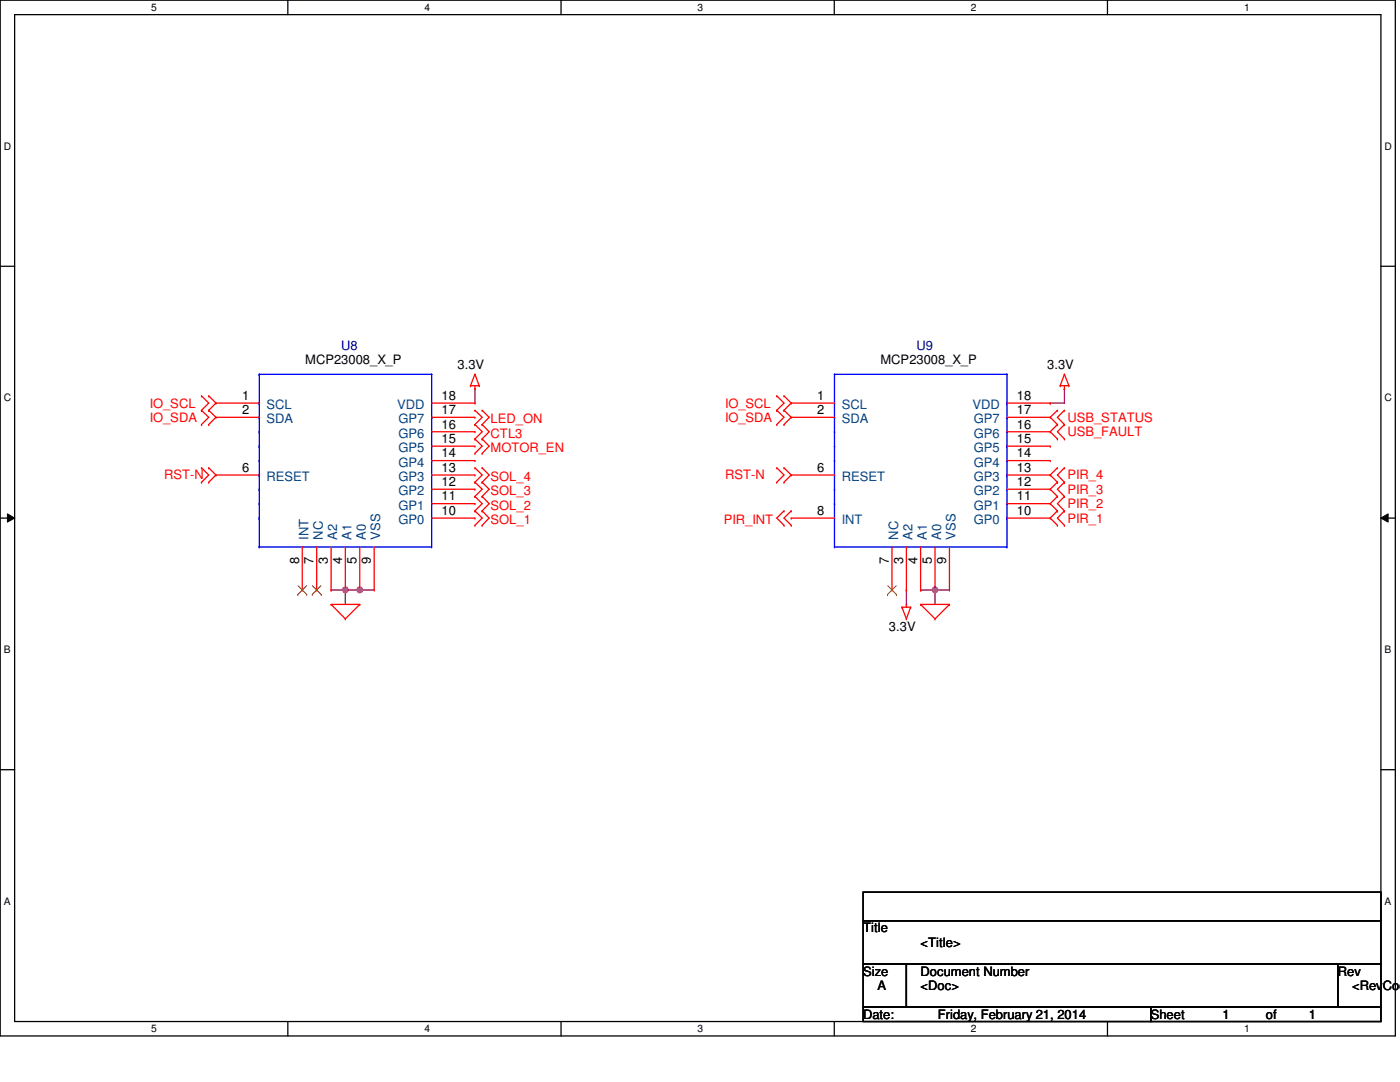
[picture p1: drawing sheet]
<svg xmlns="http://www.w3.org/2000/svg" width="279mm" height="216mm" viewBox="0 0 279 216" stroke-linecap="round" stroke-linejoin="round" font-family="sans-serif">
<path d="M0 0h278.5v206.7h-278.5zM2.9 2.9h272.7v200.9h-272.7z" fill="none" stroke="#000" stroke-width=".25"/>
<g fill="#fff">
<path d="M30.2 .3h1.1v2.3h-1.1z"/>
<path d="M30.2 204.1h1.1v2.3h-1.1z"/>
</g>
<path d="M57.4 0v2.9M57.4 203.8v2.9" fill="none" stroke="#000" stroke-width=".25"/>
<g fill="#fff">
<path d="M84.7 .3h1.1v2.3h-1.1z"/>
<path d="M84.7 204.1h1.1v2.3h-1.1z"/>
</g>
<path d="M112 0v2.9M112 203.8v2.9" fill="none" stroke="#000" stroke-width=".25"/>
<g fill="#fff">
<path d="M139.2 .3h1.1v2.3h-1.1z"/>
<path d="M139.2 204.1h1.1v2.3h-1.1z"/>
</g>
<path d="M166.5 0v2.9M166.5 203.8v2.9" fill="none" stroke="#000" stroke-width=".25"/>
<g fill="#fff">
<path d="M193.8 .3h1.1v2.3h-1.1z"/>
<path d="M193.8 204.1h1.1v2.3h-1.1z"/>
</g>
<path d="M221 0v2.9M221 203.8v2.9" fill="none" stroke="#000" stroke-width=".25"/>
<g fill="#fff">
<path d="M248.3 .3h1.1v2.3h-1.1z"/>
<path d="M248.3 204.1h1.1v2.3h-1.1z"/>
<path d="M.8 28h1.4v2.3h-1.4z"/>
<path d="M276.3 28h1.4v2.3h-1.4z"/>
<path d="M.8 78.2h1.4v2.3h-1.4z"/>
<path d="M276.3 78.2h1.4v2.3h-1.4z"/>
</g>
<path d="M0 53.1h2.9M275.6 53.1h2.9" fill="none" stroke="#000" stroke-width=".25"/>
<g fill="#fff">
<path d="M.8 128.5h1.3v2.2h-1.3z"/>
<path d="M276.3 128.5h1.3v2.2h-1.3z"/>
</g>
<path d="M0 103.4h2.9M275.6 103.4h2.9" fill="none" stroke="#000" stroke-width=".25"/>
<path d="M1.5 102.5l1.4 .9-1.4 .8zM275.6 103.4l1.4-.9v1.7z" fill="#000"/>
<path d="M1.5 102.5l1.4 .9-1.4 .8zM275.6 103.4l1.4-.9v1.7z" fill="none" stroke="#000" stroke-width=".2"/>
<g fill="#fff">
<path d="M.8 178.7h1.3v2.2h-1.3z"/>
<path d="M276.3 178.7h1.3v2.2h-1.3z"/>
</g>
<path d="M0 153.6h2.9M275.6 153.6h2.9" fill="none" stroke="#000" stroke-width=".25"/>
<path d="M94.8 77.6h.1M94.8 77.6v2.8M66.1 117.7h.1M66.1 117.7h2.8M68.9 117.7h.1M68.9 117.7v2.9" fill="none" stroke="#800040" stroke-width=".25"/>
<circle cx="68.9" cy="117.7" r=".56" fill="#f0f"/>
<circle cx="68.9" cy="117.7" r=".56" fill="none" stroke="#f0f" stroke-width=".25"/>
<path d="M68.9 117.7h.1M68.9 117.7h5.8M71.8 117.7h.1" fill="none" stroke="#800040" stroke-width=".25"/>
<circle cx="71.8" cy="117.7" r=".56" fill="#f0f"/>
<circle cx="71.8" cy="117.7" r=".56" fill="none" stroke="#f0f" stroke-width=".25"/>
<path d="M212.4 77.6h.1M212.4 77.6v2.8h-2.8M209.6 80.4h.1M183.7 117.7h.1M183.7 117.7h5.8M186.6 117.7h.1M186.6 117.7v2.9" fill="none" stroke="#800040" stroke-width=".25"/>
<circle cx="186.6" cy="117.7" r=".56" fill="#f0f"/>
<circle cx="186.6" cy="117.7" r=".56" fill="none" stroke="#f0f" stroke-width=".25"/>
<path d="M180.9 117.7h.1M180.9 117.7v2.9" fill="none" stroke="#800040" stroke-width=".25"/>
<g fill="none" stroke="#f00" stroke-width=".25">
<path d="M40.2 79h.1M40.2 79l1.5 1.4-1.5 1.5M41.7 79h.1M41.7 79l1.4 1.4M93.9 77h.1M93.9 77h1.7M94.8 77.6h.1M94.8 74.7h.1M94.8 77v.6M94.8 74.7l.8 2.3M94.8 74.7l-.9 2.3M95.6 77h.1"/>
<path d="M155 79h.1M155 79l1.5 1.4-1.5 1.5M156.5 79h.1M156.5 79l1.4 1.4M211.6 77h.1M211.6 77h1.7M212.4 77.6h.1M212.4 74.7h.1M212.4 77v.6M212.4 74.7l.9 2.3M212.4 74.7l-.8 2.3M213.3 77h.1"/>
<path d="M40.2 96.2h.1M40.2 93.3h.1M40.2 81.9h.1M40.2 84.7h.1M40.2 93.3l1.5 1.5-1.5 1.4M40.2 81.9l1.5 1.4-1.5 1.4M41.7 93.3h.1M41.7 96.2h.1M41.7 81.9h.1M41.7 84.7h.1M41.7 93.3l1.4 1.5M41.7 81.9l1.4 1.4"/>
<path d="M43.1 80.4h.1M43.1 83.3h.1M43.1 94.8h.1M43.1 94.8l-1.4 1.4M43.1 80.4l-1.4 1.5M43.1 83.3l-1.4 1.4M43.1 80.4h8.6M43.1 83.3h8.6M43.1 94.8h8.6M86.1 80.4h8.7M86.1 83.3h8.7M86.1 94.8h8.7"/>
<path d="M86.1 97.6h8.7M86.1 91.9h8.7M86.1 89h8.7M86.1 86.1h8.7M94.8 81.9h.1M94.8 84.7h.1M94.8 87.6h.1M94.8 90.5h.1M94.8 93.3h.1M94.8 96.2h.1M94.8 99.1h.1M94.8 97.6h.1"/>
<path d="M94.8 94.8h.1M94.8 91.9h.1M94.8 89h.1M94.8 86.1h.1M94.8 83.3h.1M94.8 80.4h.1M94.8 81.9l1.4 1.4-1.4 1.4M94.8 84.7l1.4 1.4-1.4 1.5M94.8 87.6l1.4 1.4-1.4 1.5M94.8 93.3l1.4 1.5-1.4 1.4M94.8 96.2l1.4 1.4-1.4 1.5M94.8 99.1l1.4 1.4-1.4 1.4"/>
<path d="M96.2 81.9h.1M96.2 84.7h.1M96.2 87.6h.1M96.2 90.5h.1M96.2 93.3h.1M96.2 96.2h.1M96.2 99.1h.1M96.2 81.9l1.4 1.4-1.4 1.4M96.2 84.7l1.4 1.4-1.4 1.5M96.2 87.6l1.4 1.4-1.4 1.5M96.2 93.3l1.4 1.5-1.4 1.4M96.2 96.2l1.4 1.4-1.4 1.5"/>
<path d="M96.2 99.1l1.4 1.4-1.4 1.4M155 81.9h.1M155 84.7h.1M155 96.2h.1M155 93.3h.1M155 81.9l1.5 1.4-1.5 1.4M155 93.3l1.5 1.5-1.5 1.4M156.5 81.9h.1M156.5 84.7h.1M156.5 93.3h.1M156.5 96.2h.1M156.5 81.9l1.4 1.4"/>
<path d="M156.5 93.3l1.4 1.5M157.9 80.4h.1M157.9 83.3h.1M157.9 94.8h.1M157.9 80.4l-1.4 1.5M157.9 83.3l-1.4 1.4M157.9 94.8l-1.4 1.4M157.9 80.4h8.6M157.9 83.3h8.6M157.9 94.8h8.6M201 80.4h8.6M201 83.3h8.6"/>
<path d="M201 94.8h8.6M201 97.6h8.6M201 91.9h8.6M201 89h8.6M201 86.1h8.6M209.6 97.6h.1M209.6 94.8h.1M209.6 91.9h.1M209.6 89h.1M209.6 86.1h.1M209.6 83.3h.1M209.6 80.4h.1"/>
<path d="M209.6 83.3l1.4 1.4M209.6 86.1l1.4 1.5M209.6 97.6l1.4 1.5M209.6 94.8l1.4 1.4M211 81.9h.1M211 84.7h.1M211 87.6h.1M211 99.1h.1M211 96.2h.1M211 93.3h.1M211 99.1l-1.4 1.4M211 81.9l-1.4 1.4"/>
<path d="M211 84.7l-1.4 1.4M211 96.2l-1.4 1.4M211 93.3l-1.4 1.5M212.4 84.7h.1M212.4 81.9h.1M212.4 87.6h.1M212.4 99.1h.1M212.4 96.2h.1M212.4 93.3h.1M212.4 81.9l-1.4 1.4 1.4 1.4M212.4 84.7l-1.4 1.4 1.4 1.5M212.4 99.1l-1.4 1.4 1.4 1.4"/>
<path d="M212.4 96.2l-1.4 1.4 1.4 1.5M212.4 93.3l-1.4 1.5 1.4 1.4M60.3 117.7h.1M60.3 109.1v8.6M63.2 117.7h.1M63.2 109.1v8.6M66.1 117.7h.1M66.1 109.1v8.6M68.9 117.7h.1M68.9 109.1v8.6M71.8 117.7h.1M71.8 109.1v8.6"/>
<path d="M74.7 117.7h.1M74.7 109.1v8.6M86.1 103.4h8.7M86.1 100.5h8.7M94.8 101.9h.1M94.8 104.8h.1M94.8 103.4h.1M94.8 100.5h.1M94.8 101.9l1.4 1.5-1.4 1.4M96.2 101.9h.1M96.2 104.8h.1M96.2 101.9l1.4 1.5-1.4 1.4"/>
<path d="M156.5 101.9h.1M156.5 104.8h.1M156.5 101.9l-1.5 1.5 1.5 1.4M157.9 101.9h.1M157.9 104.8h.1M157.9 103.4h.1M157.9 101.9l-1.4 1.5 1.4 1.4M157.9 103.4h8.6M178 117.7h.1M178 109.1v8.6M180.9 117.7h.1M180.9 109.1v8.6"/>
<path d="M183.7 117.7h.1M183.7 109.1v8.6M186.6 117.7h.1M186.6 109.1v8.6M189.5 117.7h.1M189.5 109.1v8.6M201 103.4h8.6M201 100.5h8.6M209.6 103.4h.1M209.6 100.5h.1M209.6 103.4l1.4 1.4M209.6 100.5l1.4 1.4"/>
<path d="M211 101.9h.1M211 104.8h.1M211 101.9l-1.4 1.5M212.4 104.8h.1M212.4 101.9h.1M212.4 101.9l-1.4 1.5 1.4 1.4M66.1 120.6h.1M66.1 120.6h5.7M66.1 120.6l2.8 2.9M68.9 123.5h.1M71.8 120.6h.1M71.8 120.6l-2.9 2.9"/>
<path d="M180 121.2h.1M180 121.2h1.7M180 121.2l.9 2.3M180.9 120.6h.1M180.9 123.5h.1M180.9 120.6v.6M181.7 121.2h.1M181.7 121.2l-.8 2.3M183.7 120.6h.1M183.7 120.6h5.8M183.7 120.6l2.9 2.9M186.6 123.5h.1"/>
<path d="M189.5 120.6h.1M189.5 120.6l-2.9 2.9"/>
</g>
<path d="M172.3 178h103.3v5.7h-103.3zM172.3 183.7h103.3v8.7h-103.3zM172.3 192.4h8.6v8.6h-8.6zM180.9 192.4h86.1v8.6h-86.1zM267 192.4h8.6v8.6h-8.6zM172.3 201h57.4v2.8h-57.4zM229.7 201h45.9v2.8h-45.9z" fill="none" stroke="#000" stroke-width=".25"/>
<g fill="none" stroke="#00f" stroke-width=".25">
<path d="M51.7 74.7h.1M51.7 74.7h34.4M51.7 74.7v34.4M86.1 74.7h.1M86.1 74.7v34.4M166.5 74.7h.1M166.5 74.7v34.4M166.5 74.7h34.5M201 74.7h.1M201 74.7v34.4M51.7 80.4h.1M51.7 83.3h.1"/>
<path d="M51.7 86.1h.1M51.7 89h.1M51.7 91.9h.1M51.7 94.8h.1M51.7 97.6h.1M86.1 97.6h.1M86.1 94.8h.1M86.1 91.9h.1M86.1 89h.1M86.1 86.1h.1M86.1 83.3h.1M86.1 80.4h.1"/>
<path d="M166.5 80.4h.1M166.5 83.3h.1M166.5 86.1h.1M166.5 89h.1M166.5 91.9h.1M166.5 94.8h.1M166.5 97.6h.1M201 97.6h.1M201 94.8h.1M201 91.9h.1M201 89h.1M201 86.1h.1"/>
<path d="M201 83.3h.1M201 80.4h.1M51.7 109.1h.1M51.7 100.5h.1M51.7 103.4h.1M51.7 109.1h34.4M86.1 109.1h.1M86.1 103.4h.1M86.1 100.5h.1M166.5 109.1h.1M166.5 100.5h.1M166.5 103.4h.1"/>
<path d="M166.5 109.1h34.5M201 109.1h.1M201 103.4h.1M201 100.5h.1"/>
</g>
<path d="M59.4 118.6h.1M59.5 116.9l1.7 1.7M61.2 116.9l-1.8 1.7M61.2 118.6h.1M62.3 118.6h.1M62.4 116.9l1.7 1.7M64.1 116.9l-1.8 1.7M64.1 118.6h.1M177.1 118.6h.1M177.2 116.9l1.7 1.7M178.9 116.9l-1.8 1.7M178.9 118.6h.1" fill="none" stroke="#804000" stroke-width=".2"/>
<circle cx="68.9" cy="117.7" r=".56" fill="#f0f"/>
<circle cx="68.9" cy="117.7" r=".56" fill="none" stroke="#f0f" stroke-width=".25"/>
<circle cx="71.8" cy="117.7" r=".56" fill="#f0f"/>
<circle cx="71.8" cy="117.7" r=".56" fill="none" stroke="#f0f" stroke-width=".25"/>
<circle cx="186.6" cy="117.7" r=".56" fill="#f0f"/>
<circle cx="186.6" cy="117.7" r=".56" fill="none" stroke="#f0f" stroke-width=".25"/>
<g font-size="2.6" fill="#000080">
<text x="68.1" y="69.8">U8</text>
<text x="182.9" y="69.8">U9</text>
</g>
<g font-size="2.6">
<text x="60.9" y="72.7">MCP23008_X_P</text>
<text x="91.3" y="73.6">3.3V</text>
<text x="175.7" y="72.7">MCP23008_X_P</text>
<text x="209" y="73.6">3.3V</text>
<text x="48.3" y="79.8">1</text>
<text x="48.3" y="82.6">2</text>
<text x="88.1" y="82.6">17</text>
<text x="88.1" y="79.8">18</text>
<text x="163.1" y="79.8">1</text>
<text x="163.1" y="82.6">2</text>
<text x="202.9" y="82.6">17</text>
<text x="202.9" y="79.8">18</text>
<text x="88.1" y="88.4">15</text>
<text x="88.1" y="85.5">16</text>
<text x="202.9" y="88.4">15</text>
<text x="202.9" y="85.5">16</text>
<text x="48.3" y="94.1">6</text>
<text x="88.1" y="94.1">13</text>
<text x="88.1" y="91.3">14</text>
<text x="163.1" y="94.1">6</text>
<text x="202.9" y="94.1">13</text>
<text x="202.9" y="91.3">14</text>
<text x="88.1" y="99.9">11</text>
<text x="88.1" y="97">12</text>
<text x="202.9" y="99.9">11</text>
<text x="202.9" y="97">12</text>
<text x="88.1" y="102.7">10</text>
<text x="163.1" y="102.7">8</text>
<text x="202.9" y="102.7">10</text>
<text x="59.7" y="112.6" transform="rotate(-90 59.7 112.6)">8</text>
<text x="62.6" y="112.6" transform="rotate(-90 62.6 112.6)">7</text>
<text x="65.4" y="112.6" transform="rotate(-90 65.4 112.6)">3</text>
<text x="68.3" y="112.6" transform="rotate(-90 68.3 112.6)">4</text>
<text x="71.2" y="112.6" transform="rotate(-90 71.2 112.6)">5</text>
<text x="74" y="112.6" transform="rotate(-90 74 112.6)">9</text>
<text x="177.4" y="112.6" transform="rotate(-90 177.4 112.6)">7</text>
<text x="180.3" y="112.6" transform="rotate(-90 180.3 112.6)">3</text>
<text x="183.1" y="112.6" transform="rotate(-90 183.1 112.6)">4</text>
<text x="186" y="112.6" transform="rotate(-90 186 112.6)">5</text>
<text x="188.8" y="112.6" transform="rotate(-90 188.8 112.6)">9</text>
<text x="177.4" y="125.8">3.3V</text>
<text x="172.3" y="186.1">Title</text>
<text x="183.7" y="188.9">&lt;Title&gt;</text>
<text x="172.3" y="194.7">Size</text>
<text x="175.1" y="197.6">A</text>
<text x="183.7" y="194.7">Document Number</text>
<text x="183.7" y="197.6">&lt;Doc&gt;</text>
<text x="267" y="194.7">Rev</text>
<text x="269.8" y="197.6">&lt;RevCod</text>
<text x="172.3" y="203.3">Date:</text>
<text x="187.2" y="203.3">Friday, February 21, 2014</text>
<text x="229.7" y="203.3">Sheet</text>
<text x="244" y="203.3">1</text>
<text x="252.6" y="203.3">of</text>
<text x="261.2" y="203.3">1</text>
</g>
<g font-size="2.6" fill="#f00">
<text x="29.9" y="81.3">IO_SCL</text>
<text x="144.7" y="81.3">IO_SCL</text>
<text x="29.9" y="84.2">IO_SDA</text>
<text x="97.9" y="84.5">LED_ON</text>
<text x="97.9" y="87.3">CTL3</text>
<text x="144.7" y="84.2">IO_SDA</text>
<text x="213" y="84.2">USB_STATUS</text>
<text x="213" y="87">USB_FAULT</text>
<text x="32.8" y="95.7">RST-N</text>
<text x="97.9" y="90.2">MOTOR_EN</text>
<text x="97.9" y="95.9">SOL_4</text>
<text x="144.7" y="95.7">RST-N</text>
<text x="213" y="95.7">PIR_4</text>
<text x="97.9" y="98.8">SOL_3</text>
<text x="97.9" y="101.7">SOL_2</text>
<text x="213" y="101.4">PIR_2</text>
<text x="213" y="98.6">PIR_3</text>
<text x="97.9" y="104.6">SOL_1</text>
<text x="144.4" y="104.6">PIR_INT</text>
<text x="213" y="104.3">PIR_1</text>
</g>
<g font-size="2.6" fill="#004080">
<text x="53.2" y="81.6">SCL</text>
<text x="79.2" y="81.6">VDD</text>
<text x="168" y="81.6">SCL</text>
<text x="194.1" y="81.6">VDD</text>
<text x="53.2" y="84.5">SDA</text>
<text x="79.5" y="87.3">GP6</text>
<text x="79.5" y="84.5">GP7</text>
<text x="168" y="84.5">SDA</text>
<text x="194.4" y="87.3">GP6</text>
<text x="194.4" y="84.5">GP7</text>
<text x="53.2" y="96">RESET</text>
<text x="79.5" y="96">GP3</text>
<text x="79.5" y="93.1">GP4</text>
<text x="79.5" y="90.2">GP5</text>
<text x="168" y="96">RESET</text>
<text x="194.4" y="96">GP3</text>
<text x="194.4" y="93.1">GP4</text>
<text x="194.4" y="90.2">GP5</text>
<text x="79.5" y="101.7">GP1</text>
<text x="79.5" y="98.8">GP2</text>
<text x="194.4" y="101.7">GP1</text>
<text x="194.4" y="98.8">GP2</text>
<text x="61.6" y="107.7" transform="rotate(-90 61.6 107.7)">INT</text>
<text x="64.4" y="107.7" transform="rotate(-90 64.4 107.7)">NC</text>
<text x="67.3" y="107.7" transform="rotate(-90 67.3 107.7)">A2</text>
<text x="70.1" y="107.7" transform="rotate(-90 70.1 107.7)">A1</text>
<text x="73" y="107.7" transform="rotate(-90 73 107.7)">A0</text>
<text x="75.9" y="107.7" transform="rotate(-90 75.9 107.7)">VSS</text>
<text x="79.5" y="104.6">GP0</text>
<text x="168" y="104.6">INT</text>
<text x="179.2" y="107.7" transform="rotate(-90 179.2 107.7)">NC</text>
<text x="182.1" y="107.7" transform="rotate(-90 182.1 107.7)">A2</text>
<text x="185" y="107.7" transform="rotate(-90 185 107.7)">A1</text>
<text x="187.8" y="107.7" transform="rotate(-90 187.8 107.7)">A0</text>
<text x="190.7" y="107.7" transform="rotate(-90 190.7 107.7)">VSS</text>
<text x="194.4" y="104.6">GP0</text>
</g>
<g font-size="2">
<text x="30.2" y="2.2">5</text>
<text x="84.7" y="2.2">4</text>
<text x="139.2" y="2.2">3</text>
<text x="193.8" y="2.2">2</text>
<text x="248.3" y="2.2">1</text>
<text x=".8" y="29.8">D</text>
<text x="276.3" y="29.8">D</text>
<text x=".8" y="80.1">C</text>
<text x="276.3" y="80.1">C</text>
<text x=".8" y="130.3">B</text>
<text x="276.3" y="130.3">B</text>
<text x=".8" y="180.5">A</text>
<text x="276.3" y="180.5">A</text>
<text x="30.2" y="206">5</text>
<text x="84.7" y="206">4</text>
<text x="139.2" y="206">3</text>
<text x="193.8" y="206">2</text>
<text x="248.3" y="206">1</text>
</g>
</svg>
